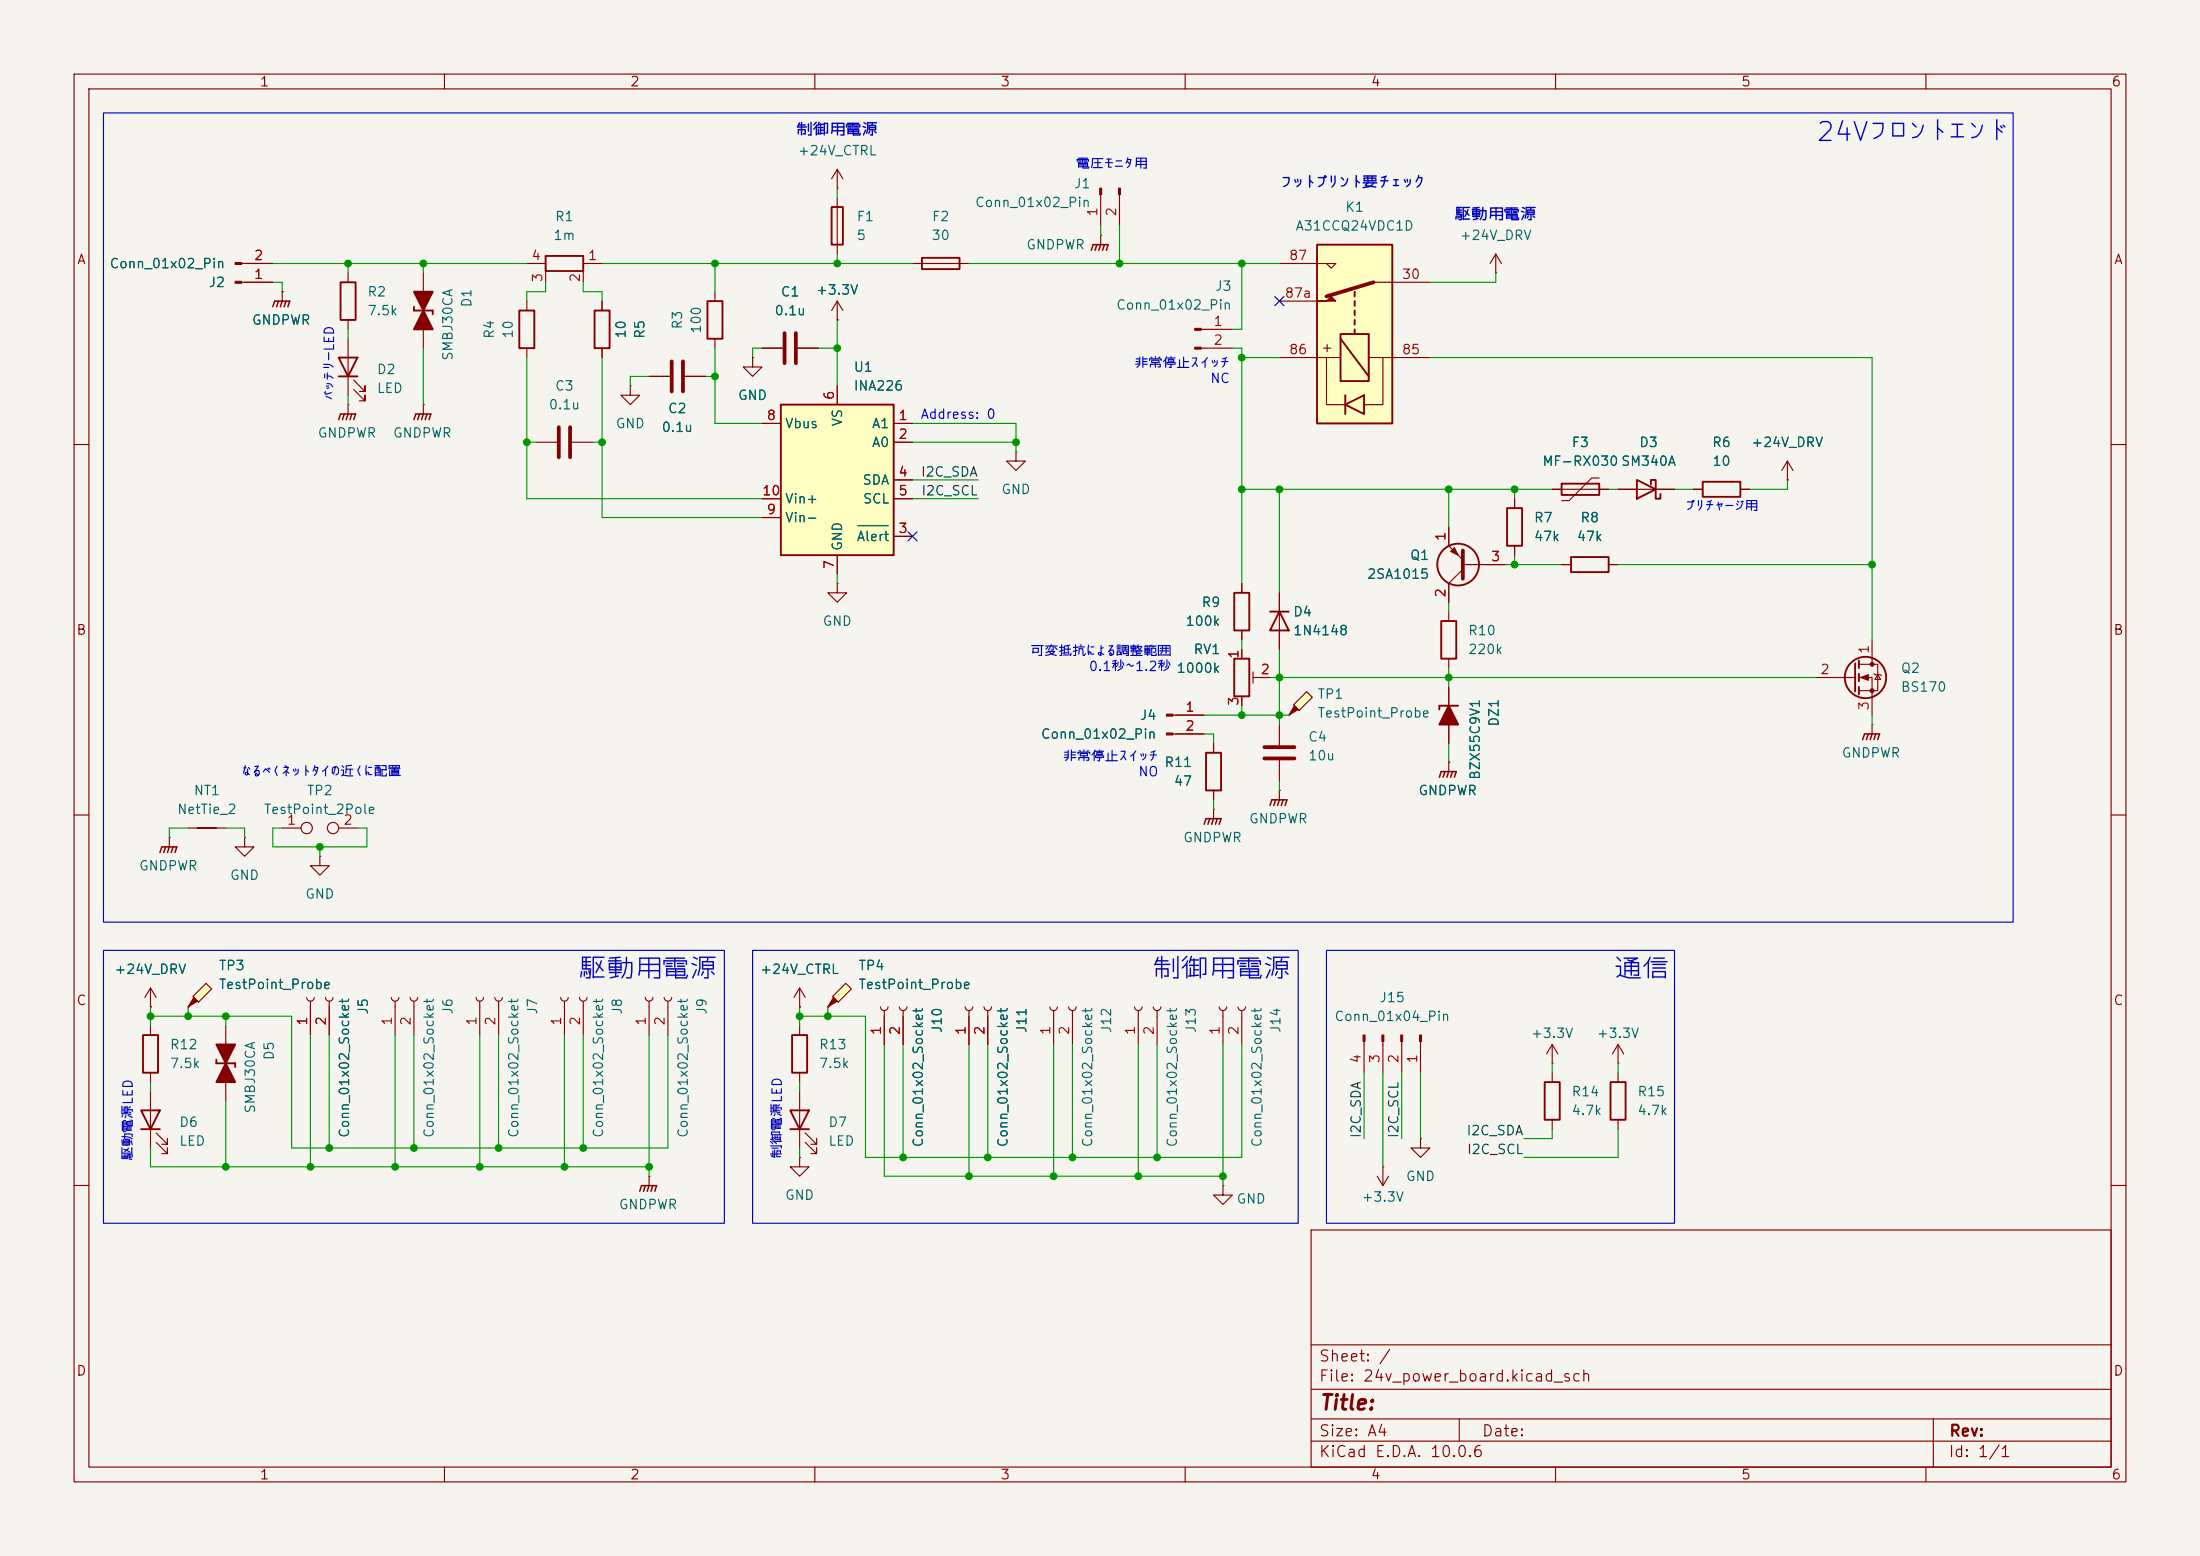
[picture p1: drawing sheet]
<svg xmlns="http://www.w3.org/2000/svg" width="297mm" height="210mm" viewBox="0 0 297 210" stroke-linecap="round" stroke-linejoin="round" font-family="sans-serif">
<path d="M0 0h297v210h-297z" fill="#f5f4ef" stroke="#f5f4ef" stroke-width=".14"/>
<g fill="none" stroke="#840000" stroke-width=".15">
<path d="M10 10h277v190h-277zM12 12h273v186h-273zM60 10v2M110 10v2M160 10v2M210 10v2M260 10v2M102.9 47h2.8M107.7 47h2.8M10 60h2M285 60h2M10 110h2"/>
<path d="M33 113v1.3h1.3l-1.3 1.3-1.3-1.3h1.3M33 113h.1M43.2 115.6v1.2h1.2l-1.2 1.3-1.3-1.3h1.3M43.2 115.6h.1M285 110h2M164.6 135.9a.51 .51 0 0 0 .5 .5 .51 .51 0 0 0 .5-.5M165.1 136.4v4.6M167.1 135.9a.51 .51 0 0 0 .5 .5 .51 .51 0 0 0 .5-.5M167.6 136.4v4.6M218.4 143.5h.1M218.4 141l-.7 1.2M218.4 141l.8 1.2"/>
<path d="M218.4 141v2.5M10 160h2M165.1 160v1.3h1.3l-1.3 1.3-1.3-1.3h1.3M165.1 160h.1M177 166h108v32h-108zM285 160h2M60 198v2M110 198v2M160 198v2M177 194.5h108M177 191.5h108M177 187.5h108"/>
<path d="M177 181.5h108M197 191.5v3M210 198v2M260 198v2M261 191.5v6.5"/>
</g>
<path d="M105.9 45v4M107.4 45v4" fill="none" stroke="#840000" stroke-width=".51"/>
<path d="M26 134.5l1.8-1.8 .8 .8-1.8 1.8z" fill="#ffffc2"/>
<g fill="#840000" stroke="#840000" stroke-width=".15">
<path d="M26.2 134.6l.5 .5-1.3 .8z"/>
<path d="M191.6 139.7h.3v.9h-.3z"/>
<path d="M189.1 139.7h.3v.9h-.3z"/>
<path d="M186.6 139.7h.2v.9h-.2z"/>
<path d="M184 139.7h.3v.9h-.3z"/>
<path d="M148.5 25.4h.2v.9h-.2z"/>
<path d="M151 25.4h.3v.9h-.3z"/>
</g>
<g fill="none" stroke="#840000" stroke-width=".15">
<path d="M148.6 31.8h.1M148.6 26.3v4.2M148.6 31.8v1.2M151.1 26.3v4.2M25.4 111.8h5.1M25.4 135.9h.1M26 134.5l1.8-1.8 .8 .8-1.8 1.8zM30.5 138.4v2.6M41.4 134.6a.51 .51 0 0 0 .5 .5 .51 .51 0 0 0 .5-.5M41.9 135.1v4.6M43.9 134.6a.51 .51 0 0 0 .5 .5 .51 .51 0 0 0 .6-.5M44.4 135.1v4.6"/>
<path d="M75.7 134.6a.51 .51 0 0 0 .5 .5 .51 .51 0 0 0 .5-.5M76.2 135.1v4.6M78.2 134.6a.51 .51 0 0 0 .5 .5 .51 .51 0 0 0 .5-.5M78.7 135.1v4.6M87.1 134.6a.51 .51 0 0 0 .5 .5 .51 .51 0 0 0 .5-.5M87.6 135.1v4.6M89.7 134.6a.51 .51 0 0 0 .5 .5 .51 .51 0 0 0 .5-.5M90.2 135.1v4.6M107.9 135.9h.1M107.9 133.4l-.7 1.2M107.9 133.4l.8 1.2M107.9 133.4v2.5"/>
<path d="M30.5 142.2v2.6M30.5 146.1v2.5M184.1 140.6v4.2M185.9 158.8l.8 1.2M186.7 157.5h.1M186.7 140.6v4.2M186.7 157.5v2.5M187.5 158.8l-.8 1.2M189.2 140.6v4.2M191.8 153.7v1.2h1.2l-1.2 1.3-1.3-1.3h1.3M191.8 153.7h.1M191.8 140.6v4.2"/>
<path d="M218.4 144.8v1.3M218.4 151.1v1.3"/>
</g>
<path d="M26.7 111.8h2.5M29.2 143v.5h2.5v.5M217.4 146.1h2.1v5h-2.1z" fill="none" stroke="#840000" stroke-width=".25"/>
<g fill="#840000" stroke="#840000" stroke-width=".25">
<path d="M30.5 143.5l1.2 2.6h-2.5z"/>
<path d="M29.2 141h2.5l-1.2 2.5z"/>
</g>
<path d="M147.3 33.8l.3-.8h2l-.2 .8M148.1 33l-.3 .8M148.6 33l-.3 .8M149.1 33l-.3 .8" fill="none" stroke="#840000" stroke-width=".2"/>
<path d="M177.8 33h10.2v24.2h-10.2z" fill="#ffffc2"/>
<path d="M172.7 35.6h7.6l-.6 .6-.6-.6M185.4 38.1h7.6M172.7 48.3h8.3M172.7 40.6h5.1M179.1 48.3v6.3h2.5M184.8 48.3h8.2M186.7 48.3v6.3h-2.6" fill="none" stroke="#840000" stroke-width=".15"/>
<path d="M177.8 33h10.2v24.2h-10.2zM182.9 39.4v.6M181 45.1h3.8v6.3h-3.8zM181 45.7l3.8 5.1M181.6 54.6l2.5-1.3v2.6zM181.6 53.3v2.6M182.9 40.6v.7M182.9 41.9v.6M182.9 43.2v.6M182.9 44.5v.6" fill="none" stroke="#840000" stroke-width=".25"/>
<path d="M177.8 40.6h1.3l.6-.6 .6 .6z" fill="#840000" stroke="#840000" stroke-width=".15"/>
<path d="M185.4 38.1l-6.3 1.9" fill="none" stroke="#840000" stroke-width=".51"/>
<path d="M105.4 54.6h15.2v20.3h-15.2z" fill="#ffffc2"/>
<g fill="none" stroke="#840000" stroke-width=".25">
<path d="M46 38.1h2v5.1h-2zM45.7 48.3h2.6l-1.3 2.5zM45.7 50.8h2.6M55.9 41.4v.5h2.5v.5M70.1 41.9h2v5.1h-2zM80.3 41.9h2v5.1h-2zM95.5 40.6h2v5.1h-2zM105.4 54.6h15.2v20.3h-15.2zM210.8 65.3h5.1v1.5h-5.1zM212.1 75.2h5.1v2h-5.1zM221 64.8l2.5 1.2-2.5 1.3zM222.9 65.4v-.6h.6v2.5h.7v-.6"/>
<path d="M229.9 65h5v2.1h-5zM166.6 80h2.1v5.1h-2.1zM166.6 88.9h2.1v5.1h-2.1zM171.4 82.6h2.6M172.7 82.6l1.3 2.5h-2.6zM194.6 83.8h2v5.1h-2z"/>
<circle cx="196.8" cy="76.2" r="2.82"/>
</g>
<g fill="none" stroke="#840000" stroke-width=".15">
<path d="M38.1 39.4h.1M38.1 39.4v1.2M47 36.8v1.3M57.1 36.8v2.6M96.5 39.4v1.2M201.9 36.8h.1M201.9 34.3l-.7 1.3M201.9 34.3l.8 1.3M201.9 34.3v2.5M47 43.2v1.3M47 45.7v7.6M47.8 52.6l1.5 1.5v-.8v.8h-.8"/>
<path d="M47.8 51.3l1.5 1.5v-.7v.7h-.8M57.1 54.6h.1M57.1 40.6v2.6M57.1 44.5v2.5M57.1 54.6v1.3M71.1 40.6v1.3M71.1 47v1.3M72.4 59.7h2.8M77.2 59.7h2.8M81.3 40.6v1.3M81.3 47v1.3M85.1 52.1v1.2h1.3l-1.3 1.3-1.3-1.3h1.3"/>
<path d="M85.1 52.1h.1M87.6 50.8h2.8M92.5 50.8h2.7M96.5 45.7v1.3M101.6 48.3v1.2h1.3l-1.3 1.3-1.3-1.3h1.3M101.6 48.3h.1M102.9 57.2h2.5M113 52.1v2.5M120.6 57.2h2.6M120.6 59.7h2.6M102.9 67.3h2.5M102.9 69.9h2.5"/>
<path d="M113 78.7v1.3h1.3l-1.3 1.3-1.2-1.3h1.2M113 78.7h.1M113 74.9v2.6M120.6 72.4h2.6M120.6 64.8h2.6M120.6 67.3h2.6M167.6 78.7v1.3M195.6 71.1v2.6l1.9 1.9M197.5 76.2h5.7M197.5 76.8l-1.9 1.9v2.6M209.5 66h7.7M210.8 76.2h1.3"/>
<path d="M215.9 64.5h-1l-3.1 3.1h-1M217.2 76.2h1.2M218.4 66h7.7M228.6 66h1.3M234.9 66h1.3M241.3 64.8h.1M241.3 62.2l-.8 1.3M241.3 62.2l.8 1.3M241.3 62.2v2.6M167.6 85.1v1.3M167.6 87.6v1.3M167.6 94v1.3"/>
<path d="M169.2 90.7v1.5M169.2 91.4h2.2M172.7 80v7.6M195.6 82.6v1.2M195.6 88.9v1.3M252.7 97.8h.1M252.7 97.8v1.3M172.7 106.7h.1M172.7 106.7v1.3"/>
</g>
<path d="M115.8 70.9h4.1" fill="none" stroke="#006464" stroke-width=".15"/>
<g fill="none" stroke="#840000" stroke-width=".2">
<path d="M36.8 41.4l.3-.8h2l-.2 .8M37.6 40.6l-.3 .8M38.1 40.6l-.3 .8M38.6 40.6l-.2 .8M55.9 56.6l.2-.7h2.1l-.3 .7M56.6 55.9l-.2 .7M57.1 55.9l-.2 .7M57.7 55.9l-.3 .7M251.5 99.8l.2-.7h2l-.2 .7M252.2 99.1l-.2 .7M252.7 99.1l-.2 .7M253.2 99.1l-.2 .7"/>
<path d="M171.4 108.7l.3-.7h2l-.2 .7M172.2 108l-.2 .7M172.7 108l-.2 .7M173.2 108l-.2 .7"/>
</g>
<path d="M75.4 57.7v4M77 57.7v4M90.7 48.8v4M92.2 48.8v4M197.5 74.3v3.8" fill="none" stroke="#840000" stroke-width=".51"/>
<g fill="#840000" stroke="#840000" stroke-width=".25">
<path d="M57.1 41.9l1.3 2.6h-2.5z"/>
<path d="M55.9 39.4h2.5l-1.3 2.5z"/>
</g>
<path d="M195.8 74.4l.5-.5 .5 1z" fill="#840000" stroke="#840000" stroke-width=".15"/>
<path d="M174.6 95.1l1.8-1.8 .8 .8-1.8 1.8z" fill="#ffffc2"/>
<g fill="#840000" stroke="#840000" stroke-width=".15">
<path d="M174.8 95.3l.5 .5-1.3 .7z"/>
<path d="M251.2 91.4l1-.3v.7z"/>
<path d="M157.5 96.4h.8v.2h-.8z"/>
<path d="M157.5 98.9h.8v.3h-.8z"/>
<path d="M161.3 44.3h.9v.3h-.9z"/>
<path d="M161.3 46.9h.9v.2h-.9z"/>
<path d="M31.7 38h.9v.2h-.9z"/>
<path d="M31.7 35.4h.9v.3h-.9z"/>
<circle cx="252.7" cy="89.7" r=".25"/>
<circle cx="252.7" cy="93.2" r=".25"/>
</g>
<g fill="none" stroke="#840000" stroke-width=".15">
<path d="M32.6 35.6h4.2M32.6 38.1h4.2M71.1 35.6h2.6v2.5M81.3 35.6h-2.6v2.5M113 25.4h.1M113 22.9l-.7 1.2M113 22.9l.8 1.2M113 22.9v2.5M113 26.7v7.6M123.2 35.6h7.6M113 43.2h.1M113 40.6v2.6"/>
<path d="M113 40.6l-.7 1.3M113 40.6l.8 1.3M162.2 44.5h4.2M162.2 47h4.2M137.2 61v1.2h1.2l-1.2 1.3-1.3-1.3h1.3M137.2 61h.1M204.5 67.3v1.3M204.5 73.7v1.2M158.3 96.5h4.3M158.3 99.1h4.3M172.7 97.8v2.8M174 96.5h.1"/>
<path d="M174.6 95.1l1.8-1.8 .8 .8-1.8 1.8zM195.6 92.7v7.6M245.1 91.4h5.3M251 89.7h2.5v3.5h-2.5M251 91.4h1.7v5.1M252.7 86.4v3.3M253 90.9l.1 .2h.8l.1 .1M253.5 91.1l.4 .6h-.8zM22.9 113h.1M22.9 113v1.3M38.1 111.8h2.5M45.7 111.8h2.6"/>
<path d="M163.8 109.2h.1M163.8 109.2v1.3M172.7 102.6v2.8M195.6 102.9h.1M195.6 102.9v1.2M20.3 135.9h.1M20.3 133.4l-.7 1.2M20.3 133.4l.8 1.2M20.3 133.4v2.5M20.3 138.4v1.3M153.2 135.9a.51 .51 0 0 0 .5 .5 .51 .51 0 0 0 .5-.5M153.7 136.4v4.6"/>
<path d="M155.7 135.9a.51 .51 0 0 0 .5 .5 .51 .51 0 0 0 .5-.5M156.2 136.4v4.6M20.3 144.8v1.3M20.3 147.3v7.6M21.1 154.2l1.5 1.5v-.8v.8h-.8M21.1 152.9l1.5 1.5v-.7v.7h-.8M87.6 158.8h.1M87.6 158.8v1.2M209.5 143.5h.1M209.5 141l-.7 1.2M209.5 141l.8 1.2M209.5 141v2.5"/>
<path d="M209.5 144.8v1.3M209.5 151.1v1.3"/>
<circle cx="41.4" cy="111.8" r=".76"/>
<circle cx="45" cy="111.8" r=".76"/>
</g>
<g fill="none" stroke="#840000" stroke-width=".25">
<path d="M73.7 34.5h5v2.1h-5zM112.3 27.9h1.5v5.1h-1.5zM124.5 34.8h5v1.5h-5zM203.5 68.6h2v5.1h-2zM196.8 95.3h-2.5v.5M250.4 89.5v3.8M251 89.2v1M251 90.9v1M251 92.7v1M19.3 139.7h2v5.1h-2zM19 149.9h2.6l-1.3 2.5zM19 152.4h2.6"/>
<path d="M208.5 146.1h2.1v5h-2.1z"/>
<circle cx="251.8" cy="91.4" r="2.79"/>
</g>
<path d="M195.6 95.3l1.2 2.5h-2.5z" fill="#840000" stroke="#840000" stroke-width=".25"/>
<path d="M170.7 100.8h4.1M170.7 102.4h4.1" fill="none" stroke="#840000" stroke-width=".51"/>
<g fill="none" stroke="#840000" stroke-width=".2">
<path d="M21.6 115.1l.2-.8h2.1l-.3 .8M22.4 114.3l-.3 .8M22.9 114.3l-.3 .8M23.4 114.3l-.3 .8M162.6 111.3l.2-.8h2l-.2 .8M163.3 110.5l-.2 .8M163.8 110.5l-.2 .8M164.3 110.5l-.2 .8M194.3 104.9l.3-.8h2l-.3 .8M195.1 104.1l-.3 .8M195.6 104.1l-.3 .8M196.1 104.1l-.3 .8"/>
<path d="M86.4 160.8l.2-.8h2l-.2 .8M87.1 160l-.2 .8M87.6 160l-.2 .8M88.1 160l-.2 .8"/>
</g>
<path d="M112.4 134.5l1.8-1.8 .7 .8-1.7 1.8z" fill="#ffffc2"/>
<path d="M112.5 134.6l.5 .5-1.2 .8z" fill="#840000" stroke="#840000" stroke-width=".15"/>
<g fill="none" stroke="#840000" stroke-width=".15">
<path d="M33 38.1h3.8M33 35.6h3.8M38.1 39.4h.1M47 54.6h.1M47 54.6v1.3M81.3 40.6v1.3M81.3 47v1.3M87.6 50.8h2.8M92.5 50.8h2.7M101.6 48.3h.1M102.9 57.2h2.5M102.9 47h2.8"/>
<path d="M107.7 47h2.8M113 43.2h.1M113 52.1v2.5M120.6 57.2h2.6M120.6 59.7h2.6M102.9 67.3h2.5M102.9 69.9h2.5M113 74.9v2.6M120.6 72.4h2.6M120.6 64.8h2.6M120.6 67.3h2.6M167.6 78.7v1.3"/>
<path d="M195.6 71.1v2.6M195.6 78.7v2.6M200.7 76.2h2.5M204.5 67.3v1.3M204.5 73.7v1.2M209.5 66h1.3M210.8 76.2h1.3M215.9 66h1.3M217.2 76.2h1.2M218.4 66h2.6M223.5 66h2.6M228.6 66h1.3"/>
<path d="M234.9 66h1.3M241.3 64.8h.1M158.7 96.5h3.9M158.7 99.1h3.9M167.6 85.1v1.3M167.6 87.6v1.3M167.6 94v1.3M170.2 91.4h1.2M172.7 80v2.6M172.7 85.1v2.5M195.6 92.7v2.6M195.6 97.8v2.5"/>
<path d="M163.8 100.3v1.3M163.8 106.7v1.3M195.6 102.9h.1M20.3 135.9h.1M25.4 135.9h.1M41.9 135.9v3.8M44.4 135.9v3.8M52.8 134.6a.51 .51 0 0 0 .5 .5 .51 .51 0 0 0 .5-.5M53.3 135.1v4.6M55.4 134.6a.51 .51 0 0 0 .5 .5 .51 .51 0 0 0 .5-.5M55.9 135.1v4.6M64.3 134.6a.51 .51 0 0 0 .5 .5 .51 .51 0 0 0 .5-.5"/>
<path d="M64.8 135.1v4.6M66.8 134.6a.51 .51 0 0 0 .5 .5 .51 .51 0 0 0 .5-.5M67.3 135.1v4.6M107.9 135.9h.1M107.9 138.4v1.3M111.8 135.9h.1M112.4 134.5l1.8-1.8 .7 .8-1.7 1.8zM118.9 135.9a.51 .51 0 0 0 .5 .5 .51 .51 0 0 0 .5-.5M119.4 136.4v4.6M121.4 135.9a.51 .51 0 0 0 .5 .5 .51 .51 0 0 0 .5-.5M121.9 136.4v4.6M130.3 135.9a.51 .51 0 0 0 .5 .5 .51 .51 0 0 0 .5-.5"/>
<path d="M130.8 136.4v4.6M132.8 135.9a.51 .51 0 0 0 .5 .5 .51 .51 0 0 0 .6-.5M133.3 136.4v4.6M141.7 135.9a.51 .51 0 0 0 .5 .5 .51 .51 0 0 0 .5-.5M142.2 136.4v4.6M144.3 135.9a.51 .51 0 0 0 .5 .5 .51 .51 0 0 0 .5-.5M144.8 136.4v4.6M107.9 156.2v1.3h1.3l-1.3 1.3-1.2-1.3h1.2M107.9 156.2h.1M107.9 144.8v1.3M107.9 147.3v7.6M108.7 154.2l1.5 1.5v-.8v.8h-.7"/>
<path d="M108.7 152.9l1.5 1.5v-.7v.7h-.7"/>
</g>
<path d="M162.8 101.6h2v5.1h-2zM106.9 139.7h2.1v5.1h-2.1zM106.7 149.9h2.5l-1.3 2.5zM106.7 152.4h2.5" fill="none" stroke="#840000" stroke-width=".25"/>
<path d="M45.7 56.6l.3-.7h2l-.2 .7M46.5 55.9l-.3 .7M47 55.9l-.3 .7M47.5 55.9l-.3 .7" fill="none" stroke="#840000" stroke-width=".2"/>
<g fill="none" stroke="#009600" stroke-width=".15">
<path d="M36.8 35.6h34.3M36.8 38.1h1.3v1.3M47 35.6v1.2M57.1 35.6v1.2M73.7 38.1v1.3h-2.6v1.2M78.7 38.1v1.3h2.6v1.2M81.3 35.6h41.9M96.5 35.6v3.8M113 25.4v1.3M113 34.3v1.3M130.8 35.6h41.9M148.6 30.5v1.3"/>
<path d="M151.1 30.5v5.1M167.6 35.6v8.9h-1.2M201.9 36.8v1.3h-8.9M47 44.5v1.2M47 53.3v1.3M57.1 47v7.6M71.1 48.3v19h31.8M71.1 59.7h1.3M80 59.7h1.3M81.3 48.3v21.6h21.6M87.6 50.8h-2.5v1.3M95.2 50.8h1.3"/>
<path d="M96.5 47v10.2h6.4M102.9 47h-1.3v1.3M110.5 47h2.5M113 43.2v8.9M123.2 57.2h14v3.8M123.2 59.7h14M166.4 47h1.2v31.7M167.6 48.3h5.1M193 48.3h59.7v38.1M113 77.5v1.2M123.2 67.3h8.9M123.2 64.8h8.9"/>
<path d="M167.6 66h41.9M172.7 66v14M195.6 66v5.1M203.2 76.2h7.6M204.5 66v1.3M204.5 74.9v1.3M217.2 66h1.2M218.4 76.2h34.3M226.1 66h2.5M241.3 64.8v1.2h-5.1M162.6 99.1h1.2v1.2M162.6 96.5h11.4"/>
<path d="M167.6 86.4v1.2M167.6 95.3v1.2M171.4 91.4h73.7M172.7 87.6v10.2M195.6 81.3v1.3M195.6 90.2v2.5M252.7 96.5v1.3M25.4 111.8h-2.5v1.2M30.5 111.8h2.5v1.2M38.1 111.8h-1.3v2.5h12.7v-2.5h-1.2M43.2 114.3v1.3M163.8 108v1.2"/>
<path d="M172.7 105.4v1.3M195.6 100.3v2.6M20.3 137.2h19.1v17.7h50.8v-15.2M20.3 135.9v2.5M25.4 135.9v1.3M30.5 137.2v1.2M41.9 139.7v17.8M44.4 139.7v15.2M53.3 139.7v17.8M55.9 139.7v15.2M64.8 139.7v17.8M67.3 139.7v15.2"/>
<path d="M76.2 139.7v17.8M78.7 139.7v15.2M87.6 139.7v19.1M107.9 137.2h8.9v19h50.8v-15.2M107.9 135.9v2.5M111.8 135.9v1.3M20.3 146.1v1.2M20.3 154.9v2.6h67.3M30.5 148.6v8.9M107.9 146.1v1.2M107.9 154.9v1.3M119.4 141v17.8h45.7"/>
<path d="M121.9 141v15.2M130.8 141v17.8M133.3 141v15.2M142.2 141v17.8M144.8 141v15.2M153.7 141v17.8M156.2 141v15.2M165.1 141v19M184.1 144.8v8.9M186.7 144.8v12.7M189.2 144.8v8.9M191.8 144.8v8.9"/>
<path d="M209.5 143.5v1.3M209.5 152.4v1.3h-3.8M218.4 152.4v3.8h-12.7M218.4 143.5v1.3"/>
</g>
<path d="M172.1 40l1.2 1.2M173.3 40l-1.2 1.2M122.6 71.8l1.2 1.2M123.8 71.8l-1.2 1.2" fill="none" stroke="#000084" stroke-width=".15"/>
<path d="M14 15.2h257.8v109.3h-257.8zM14 128.3h83.8v36.8h-83.8zM101.6 128.3h73.7v36.8h-73.7zM179.1 128.3h47v36.8h-47z" fill="none" stroke="#0000c2" stroke-width=".15"/>
<path d="M115.8 70.9h4.1" fill="none" stroke="#006464" stroke-width=".15"/>
<g fill="#009600" stroke="#009600" stroke-width=".14">
<circle cx="252.7" cy="76.2" r=".46"/>
<circle cx="195.6" cy="66" r=".46"/>
<circle cx="204.5" cy="66" r=".46"/>
<circle cx="204.5" cy="76.2" r=".46"/>
<circle cx="195.6" cy="91.4" r=".46"/>
<circle cx="167.6" cy="35.6" r=".46"/>
<circle cx="96.5" cy="50.8" r=".46"/>
<circle cx="113" cy="47" r=".46"/>
<circle cx="167.6" cy="48.3" r=".46"/>
<circle cx="81.3" cy="59.7" r=".46"/>
<circle cx="71.1" cy="59.7" r=".46"/>
<circle cx="113" cy="35.6" r=".46"/>
<circle cx="172.7" cy="96.5" r=".46"/>
<circle cx="167.6" cy="66" r=".46"/>
<circle cx="172.7" cy="66" r=".46"/>
<circle cx="172.7" cy="91.4" r=".46"/>
<circle cx="156.2" cy="156.2" r=".46"/>
<circle cx="121.9" cy="156.2" r=".46"/>
<circle cx="111.8" cy="137.2" r=".46"/>
<circle cx="47" cy="35.6" r=".46"/>
<circle cx="57.1" cy="35.6" r=".46"/>
<circle cx="96.5" cy="35.6" r=".46"/>
<circle cx="137.2" cy="59.7" r=".46"/>
<circle cx="151.1" cy="35.6" r=".46"/>
<circle cx="43.2" cy="114.3" r=".46"/>
<circle cx="25.4" cy="137.2" r=".46"/>
<circle cx="41.9" cy="157.5" r=".46"/>
<circle cx="44.4" cy="154.9" r=".46"/>
<circle cx="55.9" cy="154.9" r=".46"/>
<circle cx="67.3" cy="154.9" r=".46"/>
<circle cx="64.8" cy="157.5" r=".46"/>
<circle cx="53.3" cy="157.5" r=".46"/>
<circle cx="76.2" cy="157.5" r=".46"/>
<circle cx="78.7" cy="154.9" r=".46"/>
<circle cx="87.6" cy="157.5" r=".46"/>
<circle cx="107.9" cy="137.2" r=".46"/>
<circle cx="167.6" cy="96.5" r=".46"/>
<circle cx="165.1" cy="158.8" r=".46"/>
<circle cx="130.8" cy="158.8" r=".46"/>
<circle cx="133.3" cy="156.2" r=".46"/>
<circle cx="142.2" cy="158.8" r=".46"/>
<circle cx="144.8" cy="156.2" r=".46"/>
<circle cx="153.7" cy="158.8" r=".46"/>
<circle cx="30.5" cy="157.5" r=".46"/>
<circle cx="30.5" cy="137.2" r=".46"/>
<circle cx="20.3" cy="137.2" r=".46"/>
</g>
<g font-size="2.5" fill="#0000c2">
<text x="245" y="19.7">24Vフロントエンド</text>
<text x="77.9" y="132.7">駆動用電源</text>
<text x="155.4" y="132.7">制御用電源</text>
<text x="217.7" y="132.7">通信</text>
</g>
<text font-size="2" fill="#840000" x="178" y="190.8">Title:</text>
<g font-size="1.5" fill="#0000c2">
<text x="107.3" y="18.7">制御用電源</text>
<text x="172.7" y="25.8">フットプリント要チェック</text>
<text x="196.2" y="30.1">駆動用電源</text>
</g>
<g font-size="1.5" fill="#840000">
<text x="178" y="184.1">Sheet: /</text>
<text x="178" y="186.8">File: 24v_power_board.kicad_sch</text>
<text x="178" y="197">KiCad E.D.A. 10.0.6</text>
<text x="178" y="194.2">Size: A4</text>
<text x="200" y="194.2">Date:</text>
<text x="263" y="197">Id: 1/1</text>
<text x="263" y="194.2">Rev:</text>
</g>
<g font-size="1.3" fill="#840000">
<text x="35" y="12">1</text>
<text x="85" y="12">2</text>
<text x="135" y="12">3</text>
<text x="185" y="12">4</text>
<text x="235" y="12">5</text>
<text x="285" y="12">6</text>
<text x="10.3" y="36">A</text>
<text x="285.3" y="36">A</text>
<text x="180" y="47.9" transform="rotate(-90 180 47.9)">+</text>
<text x="10.2" y="86">B</text>
<text x="285.2" y="86">B</text>
<text x="10.2" y="136">C</text>
<text x="285.2" y="136">C</text>
<text x="10.2" y="186">D</text>
<text x="285.2" y="186">D</text>
<text x="35" y="200">1</text>
<text x="85" y="200">2</text>
<text x="135" y="200">3</text>
<text x="185" y="200">4</text>
<text x="235" y="200">5</text>
<text x="285" y="200">6</text>
</g>
<g font-size="1.3" fill="#006464">
<text x="107.6" y="21.3">+24V_CTRL</text>
<text x="131.5" y="28.3">Conn_01x02_Pin</text>
<text x="144.9" y="25.7">J1</text>
<text x="181.5" y="28.9">K1</text>
<text x="74.6" y="32.7">1m</text>
<text x="74.8" y="30.2">R1</text>
<text x="115.6" y="30.2">F1</text>
<text x="115.6" y="32.7">5</text>
<text x="125.7" y="32.7">30</text>
<text x="125.7" y="30.2">F2</text>
<text x="138.5" y="34">GNDPWR</text>
<text x="174.8" y="31.4">A31CCQ24VDC1D</text>
<text x="197" y="32.7">+24V_DRV</text>
<text x="14.7" y="36.5">Conn_01x02_Pin</text>
<text x="28.1" y="39.1">J2</text>
<text x="49.5" y="40.3">R2</text>
<text x="64" y="41.6" transform="rotate(-90 64 41.6)">D1</text>
<text x="105.3" y="40.3">C1</text>
<text x="110.1" y="40.1">+3.3V</text>
<text x="164" y="39.6">J3</text>
<text x="33.9" y="44.1">GNDPWR</text>
<text x="49.5" y="42.9">7.5k</text>
<text x="67" y="45.8" transform="rotate(-90 67 45.8)">R4</text>
<text x="69.5" y="45.8" transform="rotate(-90 69.5 45.8)">10</text>
<text x="84.8" y="45.8" transform="rotate(-90 84.8 45.8)">10</text>
<text x="87.3" y="45.8" transform="rotate(-90 87.3 45.8)">R5</text>
<text x="92.4" y="44.5" transform="rotate(-90 92.4 44.5)">R3</text>
<text x="94.9" y="45.1" transform="rotate(-90 94.9 45.1)">100</text>
<text x="104.5" y="42.9">0.1u</text>
<text x="150.6" y="42.1">Conn_01x02_Pin</text>
<text x="50.8" y="50.8">D2</text>
<text x="50.8" y="53.4">LED</text>
<text x="61.4" y="48.8" transform="rotate(-90 61.4 48.8)">SMBJ30CA</text>
<text x="74.8" y="53">C3</text>
<text x="115.2" y="50.5">U1</text>
<text x="115.2" y="53">INA226</text>
<text x="42.8" y="59.4">GNDPWR</text>
<text x="53" y="59.4">GNDPWR</text>
<text x="74" y="55.6">0.1u</text>
<text x="83" y="58.1">GND</text>
<text x="89.2" y="58.6">0.1u</text>
<text x="90.1" y="56.1">C2</text>
<text x="99.5" y="54.3">GND</text>
<text x="105.9" y="58.1">Vbus</text>
<text x="114" y="57.6" transform="rotate(-90 114 57.6)">VS</text>
<text x="117.6" y="58.1">A1</text>
<text x="116.3" y="65.7">SDA</text>
<text x="117.6" y="60.7">A0</text>
<text x="208.1" y="63.2">MF-RX030SM340A</text>
<text x="212.1" y="60.7">F3</text>
<text x="221.2" y="60.7">D3</text>
<text x="231" y="60.7">R6</text>
<text x="231.1" y="63.2">10</text>
<text x="236.3" y="60.7">+24V_DRV</text>
<text x="105.9" y="70.8">Vin-</text>
<text x="105.9" y="68.3">Vin+</text>
<text x="116.4" y="68.3">SCL</text>
<text x="135.1" y="67">GND</text>
<text x="207" y="70.8">R7</text>
<text x="213.3" y="70.8">R8</text>
<text x="114" y="74.4" transform="rotate(-90 114 74.4)">GND</text>
<text x="115.6" y="73.4">Alert</text>
<text x="190.3" y="75.9">Q1</text>
<text x="207" y="73.4">47k</text>
<text x="212.8" y="73.4">47k</text>
<text x="162.1" y="82.2">R9</text>
<text x="174.5" y="83.5">D4</text>
<text x="184.5" y="78.4">2SA1015</text>
<text x="111" y="84.8">GND</text>
<text x="160" y="84.8">100k</text>
<text x="161" y="88.6">RV1</text>
<text x="174.5" y="86.1">1N4148</text>
<text x="198.1" y="86.1">R10</text>
<text x="198.1" y="88.6">220k</text>
<text x="158.7" y="91.1">1000k</text>
<text x="177.8" y="94.6">TP1</text>
<text x="256.5" y="91.1">Q2</text>
<text x="256.5" y="93.7">BS170</text>
<text x="140.4" y="100">Conn_01x02_Pin</text>
<text x="153.8" y="97.5">J4</text>
<text x="176.5" y="100.4">C4</text>
<text x="177.8" y="97.2">TestPoint_Probe</text>
<text x="202.6" y="98.2" transform="rotate(-90 202.6 98.2)">DZ1</text>
<text x="26.1" y="107.6">NT1</text>
<text x="41.3" y="107.6">TP2</text>
<text x="157.1" y="103.8">R11</text>
<text x="158.4" y="106.4">47</text>
<text x="176.5" y="102.9">10u</text>
<text x="191.4" y="107.6">GNDPWR</text>
<text x="200.1" y="105.4" transform="rotate(-90 200.1 105.4)">BZX55C9V1</text>
<text x="248.5" y="102.6">GNDPWR</text>
<text x="23.8" y="110.2">NetTie_2</text>
<text x="35.5" y="110.2">TestPoint_2Pole</text>
<text x="159.6" y="114">GNDPWR</text>
<text x="168.5" y="111.5">GNDPWR</text>
<text x="18.7" y="117.8">GNDPWR</text>
<text x="31" y="119.1">GND</text>
<text x="41.1" y="121.6">GND</text>
<text x="15.4" y="131.8">+24V_DRV</text>
<text x="29.4" y="131.3">TP3</text>
<text x="102.5" y="131.8">+24V_CTRL</text>
<text x="115.8" y="131.3">TP4</text>
<text x="29.4" y="133.8">TestPoint_Probe</text>
<text x="50" y="137" transform="rotate(-90 50 137)">J5</text>
<text x="61.4" y="137" transform="rotate(-90 61.4 137)">J6</text>
<text x="72.8" y="137" transform="rotate(-90 72.8 137)">J7</text>
<text x="84.3" y="137" transform="rotate(-90 84.3 137)">J8</text>
<text x="95.7" y="137" transform="rotate(-90 95.7 137)">J9</text>
<text x="115.8" y="133.8">TestPoint_Probe</text>
<text x="186.1" y="135.6">J15</text>
<text x="22.8" y="141.9">R12</text>
<text x="37.3" y="143.2" transform="rotate(-90 37.3 143.2)">D5</text>
<text x="110.5" y="141.9">R13</text>
<text x="127.5" y="139.5" transform="rotate(-90 127.5 139.5)">J10</text>
<text x="138.9" y="139.5" transform="rotate(-90 138.9 139.5)">J11</text>
<text x="150.3" y="139.5" transform="rotate(-90 150.3 139.5)">J12</text>
<text x="161.7" y="139.5" transform="rotate(-90 161.7 139.5)">J13</text>
<text x="173.2" y="139.5" transform="rotate(-90 173.2 139.5)">J14</text>
<text x="180.1" y="138.1">Conn_01x04_Pin</text>
<text x="206.6" y="140.4">+3.3V</text>
<text x="215.5" y="140.4">+3.3V</text>
<text x="22.8" y="144.5">7.5k</text>
<text x="110.5" y="144.5">7.5k</text>
<text x="212.1" y="148.3">R14</text>
<text x="221" y="148.3">R15</text>
<text x="24.1" y="152.4">D6</text>
<text x="24.1" y="155">LED</text>
<text x="34.7" y="150.4" transform="rotate(-90 34.7 150.4)">SMBJ30CA</text>
<text x="47.4" y="153.7" transform="rotate(-90 47.4 153.7)">Conn_01x02_Socket</text>
<text x="58.9" y="153.7" transform="rotate(-90 58.9 153.7)">Conn_01x02_Socket</text>
<text x="70.3" y="153.7" transform="rotate(-90 70.3 153.7)">Conn_01x02_Socket</text>
<text x="81.7" y="153.7" transform="rotate(-90 81.7 153.7)">Conn_01x02_Socket</text>
<text x="93.2" y="153.7" transform="rotate(-90 93.2 153.7)">Conn_01x02_Socket</text>
<text x="111.7" y="152.4">D7</text>
<text x="111.7" y="155">LED</text>
<text x="124.9" y="154.9" transform="rotate(-90 124.9 154.9)">Conn_01x02_Socket</text>
<text x="136.3" y="154.9" transform="rotate(-90 136.3 154.9)">Conn_01x02_Socket</text>
<text x="147.8" y="154.9" transform="rotate(-90 147.8 154.9)">Conn_01x02_Socket</text>
<text x="159.2" y="154.9" transform="rotate(-90 159.2 154.9)">Conn_01x02_Socket</text>
<text x="170.6" y="154.9" transform="rotate(-90 170.6 154.9)">Conn_01x02_Socket</text>
<text x="212.1" y="150.8">4.7k</text>
<text x="221" y="150.8">4.7k</text>
<text x="189.7" y="159.7">GND</text>
<text x="83.4" y="163.5">GNDPWR</text>
<text x="105.9" y="162.3">GND</text>
<text x="166.8" y="162.8">GND</text>
<text x="183.7" y="162.5">+3.3V</text>
</g>
<g font-size="1.3" fill="#0000c2">
<text x="145.2" y="23.1">電圧モニタ用</text>
<text x="153.1" y="50">非常停止スイッチ</text>
<text x="163.3" y="52">NC</text>
<text x="45.4" y="54.2" transform="rotate(-90 45.4 54.2)">バッテリーLED</text>
<text x="124.2" y="56.8">Address: 0</text>
<text x="227.4" y="69.3">プリチャージ用</text>
<text x="139" y="88.8">可変抵抗による調整範囲</text>
<text x="146.9" y="90.9">0.1秒〜1.2秒 1000k</text>
<text x="32.5" y="105.1">なるべくネットタイの近くに配置</text>
<text x="143.4" y="103.1">非常停止スイッチ</text>
<text x="153.6" y="105.1">NO</text>
<text x="18.2" y="156.7" transform="rotate(-90 18.2 156.7)">駆動電源LED</text>
<text x="105.9" y="156.5" transform="rotate(-90 105.9 156.5)">制御電源LED</text>
</g>
<g font-size="1.3" fill="#a90000">
<text x="148.5" y="29.3" transform="rotate(-90 148.5 29.3)">1</text>
<text x="151" y="29.3" transform="rotate(-90 151 29.3)">2</text>
<text x="34.2" y="35.4">2</text>
<text x="71.7" y="35.4">4</text>
<text x="79.3" y="35.4">1</text>
<text x="173.9" y="35.4">87</text>
<text x="34.2" y="38">1</text>
<text x="73.5" y="38.2" transform="rotate(-90 73.5 38.2)">3</text>
<text x="78.6" y="38.2" transform="rotate(-90 78.6 38.2)">2</text>
<text x="173.3" y="40.5">87a</text>
<text x="189.2" y="38">30</text>
<text x="163.7" y="44.3">1</text>
<text x="163.7" y="46.9">2</text>
<text x="173.9" y="48.1">86</text>
<text x="189.2" y="48.1">85</text>
<text x="103.4" y="57">8</text>
<text x="112.9" y="54.1" transform="rotate(-90 112.9 54.1)">6</text>
<text x="121.2" y="57">1</text>
<text x="121.2" y="59.6">2</text>
<text x="121.2" y="64.6">4</text>
<text x="102.8" y="67.2">10</text>
<text x="103.4" y="69.7">9</text>
<text x="121.2" y="67.2">5</text>
<text x="112.9" y="76.9" transform="rotate(-90 112.9 76.9)">7</text>
<text x="121.2" y="72.3">3</text>
<text x="195.4" y="73.1" transform="rotate(-90 195.4 73.1)">1</text>
<text x="201.2" y="76.1">3</text>
<text x="195.4" y="80.7" transform="rotate(-90 195.4 80.7)">2</text>
<text x="167.5" y="89" transform="rotate(-90 167.5 89)">1</text>
<text x="252.6" y="88.4" transform="rotate(-90 252.6 88.4)">1</text>
<text x="167.5" y="95.3" transform="rotate(-90 167.5 95.3)">3</text>
<text x="170.1" y="91.3">2</text>
<text x="245.6" y="91.3">2</text>
<text x="252.6" y="96" transform="rotate(-90 252.6 96)">3</text>
<text x="159.9" y="96.4">1</text>
<text x="159.9" y="98.9">2</text>
<text x="38.6" y="111.6">1</text>
<text x="46.3" y="111.6">2</text>
<text x="41.8" y="138.5" transform="rotate(-90 41.8 138.5)">1</text>
<text x="44.3" y="138.5" transform="rotate(-90 44.3 138.5)">2</text>
<text x="53.2" y="138.5" transform="rotate(-90 53.2 138.5)">1</text>
<text x="55.7" y="138.5" transform="rotate(-90 55.7 138.5)">2</text>
<text x="64.6" y="138.5" transform="rotate(-90 64.6 138.5)">1</text>
<text x="67.2" y="138.5" transform="rotate(-90 67.2 138.5)">2</text>
<text x="76.1" y="138.5" transform="rotate(-90 76.1 138.5)">1</text>
<text x="78.6" y="138.5" transform="rotate(-90 78.6 138.5)">2</text>
<text x="87.5" y="138.5" transform="rotate(-90 87.5 138.5)">1</text>
<text x="90" y="138.5" transform="rotate(-90 90 138.5)">2</text>
<text x="119.2" y="139.8" transform="rotate(-90 119.2 139.8)">1</text>
<text x="121.8" y="139.8" transform="rotate(-90 121.8 139.8)">2</text>
<text x="130.7" y="139.8" transform="rotate(-90 130.7 139.8)">1</text>
<text x="133.2" y="139.8" transform="rotate(-90 133.2 139.8)">2</text>
<text x="142.1" y="139.8" transform="rotate(-90 142.1 139.8)">1</text>
<text x="144.6" y="139.8" transform="rotate(-90 144.6 139.8)">2</text>
<text x="153.5" y="139.8" transform="rotate(-90 153.5 139.8)">1</text>
<text x="156.1" y="139.8" transform="rotate(-90 156.1 139.8)">2</text>
<text x="165" y="139.8" transform="rotate(-90 165 139.8)">1</text>
<text x="167.5" y="139.8" transform="rotate(-90 167.5 139.8)">2</text>
<text x="184" y="143.6" transform="rotate(-90 184 143.6)">4</text>
<text x="186.6" y="143.6" transform="rotate(-90 186.6 143.6)">3</text>
<text x="189.1" y="143.6" transform="rotate(-90 189.1 143.6)">2</text>
<text x="191.6" y="143.6" transform="rotate(-90 191.6 143.6)">1</text>
</g>
<g font-size="1.3" fill="#0f0f0f">
<text x="124.2" y="64.6">I2C_SDA</text>
<text x="124.3" y="67.2">I2C_SCL</text>
<text x="184" y="153.7" transform="rotate(-90 184 153.7)">I2C_SDA</text>
<text x="189.1" y="153.7" transform="rotate(-90 189.1 153.7)">I2C_SCL</text>
<text x="197.9" y="153.5">I2C_SDA</text>
<text x="198" y="156.1">I2C_SCL</text>
</g>
</svg>
